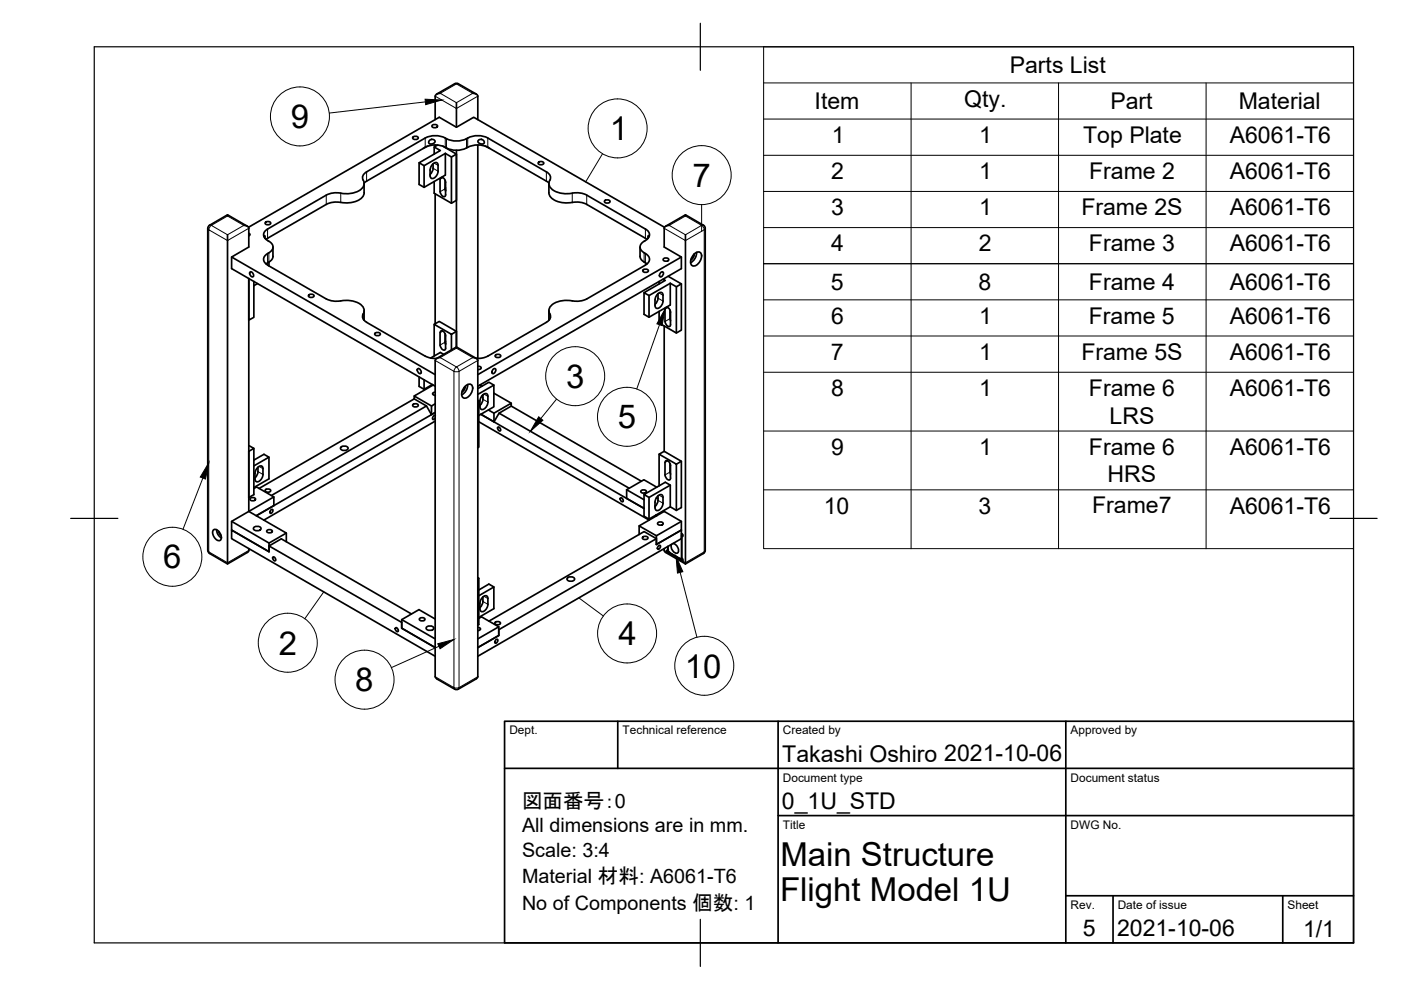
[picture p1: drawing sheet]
<svg xmlns="http://www.w3.org/2000/svg" width="297mm" height="210mm" viewBox="0 0 297 210" stroke-linecap="round" stroke-linejoin="round" font-family="sans-serif">
<!-- layer: Visible -->
<g fill="none" stroke="#000" stroke-width=".36">
<path d="M92.6 20l4.1-2.3h.5l3.8 2.3M93.4 19.8a.94 .94 0 0 0-1.1 .6v5M100.2 19.8a.94 .94 0 0 1 1.1 .6v5M77.2 38.9v2M77.7 38.4l12.5-7.2a5.1 5.1 0 0 1 5 .4 5.3 5.3 0 0 0 4.5-.6 4.7 4.7 0 0 1 3.7 .2l13 7.6M77.7 36.4l12.5-7.1a5.1 5.1 0 0 1 5 .3 5.3 5.3 0 0 0 4.5-.6 4.8 4.8 0 0 1 3.7 .3l12.4 7.1M77.7 38.4l-.5 .4M77.7 36.4a1.37 1.37 0 0 0-.5 2.2 2.49 2.49 0 0 1-2.6 2.4l-1.2 .1a6.4 6.4 0 0 0-4.2 .3l-12.5 7.2M87.7 29a.66 .66 0 0 1 1 .3 .66 .66 0 0 1-.7 .3 .66 .66 0 0 1-.5-.5zM89.9 35.1v4.6M90.7 31l-1 .5M91.1 29.8l.1-.1a.53 .53 0 0 1 .8-.1 .53 .53 0 0 1 0 .8l-.3 .1a.48 .48 0 0 1-.7 0 .48 .48 0 0 1 .1-.7z"/>
<path d="M91.2 36.1v1.2M91.7 26.5a.66 .66 0 0 1 1.1 .3 .66 .66 0 0 1-.7 .3 .66 .66 0 0 1-.5-.5zM91.8 34.7a2.37 2.37 0 0 1-.6 2.3M92.1 31.2v1.5M92.3 30.7v.3M92.8 30.7l-.7 .5 1.3 .7-4.5 2.6 1 .6 4.5-2.6M92.9 35.1v1.2M92.9 36.3l-.2 .7a.92 .92 0 0 1-1.4 .6l-.1-.3M92.9 35.1l-.1-.4a.92 .92 0 0 0-1.4 .7l-.2 .6M93.3 38v2.7M93.4 37.7l-.1 .3M93.6 37.6l.6 .3 .3 .8"/>
<path d="M93.9 31l2.9 1.7-1.1 .6-1.3-.8M94.4 38.2v1.8M94.4 32.5v4.6l-4.5 2.6-1-.6v-4.6M94.5 38.7v2.6M94.5 39.8v.6M95.7 33.3v9.8M96.8 32.7v9.8l-1.1 .6-3.6-2.1v-2.5M96.8 31.9v41.9M96.8 21.8v5.2M101.3 30.7v45.3M101.4 29.8l.1-.1a.64 .64 0 0 1 .8-.1 .64 .64 0 0 1 .2 .9h-.6a.51 .51 0 0 1-.5-.7zM102.8 31l1 .5"/>
<path d="M114.3 34.3a.66 .66 0 0 1 1 .4 .66 .66 0 0 1-.7 .3 .66 .66 0 0 1-.5-.5zM115.9 36.4a1.37 1.37 0 0 1 .5 2.2 2.49 2.49 0 0 0 2.6 2.4l1.2 .1a6.3 6.3 0 0 1 4.2 .3l12.4 7.1a1.29 1.29 0 0 1 .9 1.3 1.29 1.29 0 0 1-.9 1.2 1.41 1.41 0 0 0-1.1 1.4 1.41 1.41 0 0 0 1.1 1.4 1.29 1.29 0 0 1 .9 1.2 1.29 1.29 0 0 1-.9 1.2M116.4 38.9v2a3.1 3.1 0 0 0 3.2 2.1h.6a6.5 6.5 0 0 1 4.2 .3l12.8 7.5M44.4 47.8l3.8-2.3 4.3 2.5M44.4 47.7l-.3 .7-.1 68.3 .4 .6M48.2 45.5v.3M48.2 49.8v69.8M49.1 54.5v2.5l43.2 24.9M51.7 47.8a.94 .94 0 0 1 1.1 .6M52.7 48.2l40.4-23.3 3.7 2.1 3.6-2.1 40.5 23.3M52.7 48.4v4l-3.6 2.1 43.2 24.9M52.8 49.4l.2 .3-.2 .3"/>
<path d="M53 57.7l.1-.1a.66 .66 0 0 1 .6 .4 .66 .66 0 0 1-.1 .7 .78 .78 0 0 1-.6-1zM53.8 59.7v7.6l-1.1 .6v-8.8v49.3M55.9 50.2l.2-.2 .1 .5M56.4 47.1a.66 .66 0 0 1 1 .3 .66 .66 0 0 1-.7 .3 .66 .66 0 0 1-.5-.5zM56.7 56.2l12.5 7.2 1.4 .4h1.7M56.7 51l.3 .2M56.8 53.8a1.29 1.29 0 0 0-.9 1.2 1.29 1.29 0 0 0 .9 1.2M56.8 48.5a1.29 1.29 0 0 0-.9 1.3 1.29 1.29 0 0 0 .9 1.2M56.8 50.5l-.4 .3M56.8 55.7l-.4 .3M57 55.6l-.3 .1M57 53.6l-.3 .2"/>
<path d="M57 51.2a1.29 1.29 0 0 1 .9 1.2 1.29 1.29 0 0 1-.9 1.2M57.9 52.4v1.9a1.49 1.49 0 0 1-.9 1.3v.8M77.2 40.9a3.1 3.1 0 0 1-3.2 2.1h-.6a6.5 6.5 0 0 0-4.2 .3l-12.5 7.2M92.3 41.1v27.6M93.3 40.6l.2 .6a.59 .59 0 0 0 .9 .3l.1-.2M94.4 40l.1 .5M128.3 42.5a.66 .66 0 0 1 1 .3 .66 .66 0 0 1-.6 .3 .66 .66 0 0 1-.5-.5zM135.7 52.4v1.9a1.49 1.49 0 0 0 .9 1.3M136.4 57.2a.66 .66 0 0 1 1.1 .3 .66 .66 0 0 1-.7 .3 .66 .66 0 0 1-.5-.5zM136.6 55.6l.6 .4M136.8 56.2l-12.4 7.2-1.4 .4h-1.7M137.6 50.2l-.2-.2v.5"/>
<path d="M139.7 59.7v.5M140 57.9l.2-.2h.4a.66 .66 0 0 1-.1 .7 .66 .66 0 0 1-.6 .2zM140.6 59.2l.5 .3-4.6 2.6 1.1 .6 4.5-2.6M140.8 54.8a.66 .66 0 0 1 1 .3 .66 .66 0 0 1-.7 .3 .66 .66 0 0 1-.5-.5zM141.1 48l4.2-2.5 3.8 2.3 .4 .6v68.3l-.4 .6-3.8 2.3M141.7 58.6l2.8 1.6-1.1 .6-1.3-.7M141.9 47.8a.94 .94 0 0 0-1.1 .6v4l3.7 2.1-43.2 24.9M144.5 54.5v2.5l-43.2 24.9M145.3 49.8v69.8M145.3 45.5v.3M147.1 53.9l-.1 .6-.5 .5M147.2 53.9l-.2 .7-.5 .5"/>
<path d="M147.2 53.8a.86 .86 0 0 1 1.5 .1 2.11 2.11 0 0 1-1.8 2.5 1.42 1.42 0 0 1 0-2.2zM147.7 53.5a2.47 2.47 0 0 1-1.3 2.2M54.6 60.1l-.8 .5M65.6 62.5a.66 .66 0 0 1 1 .3 .66 .66 0 0 1-.7 .3 .66 .66 0 0 1-.5-.5zM72.3 63.8a5.1 5.1 0 0 1 4.6 1.2 1.34 1.34 0 0 1 .1 1.5M77 66.6a1.24 1.24 0 0 0 .7 1.7M77.2 65.9v1.9M77.2 67.8v.1M77.7 68.3l12.4 7.2M79.6 70.6a.66 .66 0 0 1 1 .3 .66 .66 0 0 1-.6 .3 .66 .66 0 0 1-.5-.5zM88.5 78.2l.2-.1a.66 .66 0 0 1 .5 .4 .66 .66 0 0 1-.1 .7 .78 .78 0 0 1-.6-1zM88.9 79.9v2l1 .6 1.8-1"/>
<path d="M90.2 75.5l1.3 .4 1.1 .1M92.1 68.8l1-.7 3.7 2.2-1.1 .6zM92.1 68.8v6.7M92.6 76l4.2-2.4 4.2 2.4M93.3 70.5v2.7M93.3 73.2l.2 .5a.59 .59 0 0 0 .9 .4l.1-.3M93.3 70.5l.2-.3a.97 .97 0 0 1 1 1M94.1 75.1l-.7-.4-2.1 1.2M94.4 70.8v1.8M94.4 72.5l.1 .5M94.5 71.2v2.6M94.5 72.3v.6"/>
<path d="M95.7 70.9v3.3M100.2 75.8a.94 .94 0 0 1 1.1 .6v67.1l-.3 .4-4.1 2.3-.5-.1-3.8-2.2-.3-.4v-67.1a.98 .98 0 0 1 1.1-.6M101.3 77.7h.5l.2 .2-.2 .4h-.5M103.4 75.5l-1.3 .4-1.1 .1M104.5 78.4l.2-.2h.4a.66 .66 0 0 1-.1 .7 .66 .66 0 0 1-.7 .2zM105.1 75.2a.66 .66 0 0 1 1.1 .4 .66 .66 0 0 1-.7 .2 .66 .66 0 0 1-.5-.4zM116.4 65.9v2M116.6 66.6a1.24 1.24 0 0 1-.7 1.7l-12.5 7.2M121.3 63.8a5.1 5.1 0 0 0-4.6 1.2 1.34 1.34 0 0 0-.1 1.5M137.6 62.7v4.6M138.9 64.8l.1 .3a.92 .92 0 0 0 1.4-.6l.1-.3a2.57 2.57 0 0 0-.2-2.2 1.41 1.41 0 0 0-1.4 1.6v1.2M139.5 62.3v.9"/>
<path d="M139.5 63.2l-.2 .7-.4 .6M140.8 69.1v26.6M141.3 65.1l.4 .2 .4 .7 .1 2.8-.2 .4a.97 .97 0 0 1-1-1l.1-2.9M142 65.8v1.8M142.1 67.6l.1 .4M142.1 60.1v4.6l-4.5 2.6-1.1-.7v-4.5M143.4 60.8v9.8M144.5 60.2v9.8l-1.1 .6-3.7-2.1v-2.5M52.7 94.5l1.1 .6-1.1 .6v9.8l1.1-.6v-9.8M53.8 97.6l2.2-1.3 1 .6-3.2 1.9M54.7 99.1a2.37 2.37 0 0 1-.6 2.2M57 96.9v4.6l-3.2 1.9"/>
<path d="M72.2 94.9l.8-.3a.59 .59 0 0 1 .7 .6l-.7 .3a.59 .59 0 0 1-.8-.6zM87.7 85.7a.66 .66 0 0 1 1 .3 .66 .66 0 0 1-.7 .3 .66 .66 0 0 1-.5-.4zM87.8 84.6v-.6l3.7 2.1M87.8 84.6l2.6 1.5M87.8 84.6l-32.9 19M89.9 80.5v2M91.8 81.6l-4 2.4M92.3 85.6l-.8 .5v1.8l.8-.4-.8 .4M92.3 89.3l-36.4 21M92.3 88.1a.47 .47 0 0 0-.5 .3 .47 .47 0 0 0 .1 .6l.4-.4M92.3 83.1l-.5 .2-.1 .2 .1 .2 .5 .1M98.5 82.1l-.5 .8"/>
<path d="M98.6 81.9l-.1 .7-.5 .5M98.7 81.9a.86 .86 0 0 1 1.5 0 2.11 2.11 0 0 1-1.8 2.5 1.42 1.42 0 0 1 0-2.2zM99.2 81.5a2.47 2.47 0 0 1-1.3 2.2M101.3 84.9l.2 .1-.2 .1M101.3 82.4l2.4-1.4 1 .7-3.4 1.9M101.5 85v9.8l-.2 .1M101.5 89.4l36.1 20.9M101.7 81.6l.5 .3M101.7 85.9h.1M102.4 83.7a2.37 2.37 0 0 1-.6 2.3M102.4 83.8l-.2 .4 .2 .2M103.4 84v1.3"/>
<path d="M103.4 84v-.3a.92 .92 0 0 0-1.5 .6 3.1 3.1 0 0 0 .1 2.5 1.41 1.41 0 0 0 1.4-1.5M103.5 86.9l1.2 .7v1.8l-2.7-1.6 2.7 1.6M104.7 81.7v4.5l-3.2 1.9M104.7 83.4l3.7 2.1M105.5 90.6l.5 .1 .1 .6-.4-.1zM105.8 87.6l2.6-1.5 27.6 15.9M108.4 86.1v-.6l-3.7 2.1M139.7 96.3l1.1-.6 3.7 2.1-1.1 .6zM139.7 96.3v6.7M142 98.3l.2 2.2M142.2 98.7l-.2-.6a.59 .59 0 0 0-.9-.3l-.1 2.9 .2 .6a.59 .59 0 0 0 .9 .3l.1-2.9M143.4 98.4v9.8"/>
<path d="M144.5 97.8v9.8l-1.1 .6-1.3-.7-4.5 2.6-1.1-.7v-4.5M45.3 112.3a1.54 1.54 0 0 1 1.4 2.3 1.54 1.54 0 0 1-1.4-2.3zM45.9 112.3a2.05 2.05 0 0 0 1 1.7M46.4 112.7l.1 .4 .4 .4M49.1 110.5l7.9 4.6 3.7-2.1M52.7 108.4l8 4.6v1.9M52.7 108.4l-3.6 2.1v1.9l7.9 4.6v-1.9M52.7 116.3v.4M52.8 116.7l-.3 .4-4.3 2.5-3.8-2.3M53.2 105.6a.66 .66 0 0 1 1 .3 .66 .66 0 0 1-.7 .3 .66 .66 0 0 1-.5-.5zM53.8 111.9l.7-.3a.59 .59 0 0 1 .8 .6l-.8 .3a.59 .59 0 0 1-.7-.6zM53.8 103.6l.6-.4 3.7 2.2"/>
<path d="M54.1 100.4v1.2M54.1 100.4l.1-.7a.92 .92 0 0 1 1.5-.7l.1 .4a2.67 2.67 0 0 1-.6 2.4 .62 .62 0 0 1-1.1 .1v-.3M56.4 103.8a.66 .66 0 0 1 1 .3 .66 .66 0 0 1-.7 .3 .66 .66 0 0 1-.5-.5zM56.7 112.4a.66 .66 0 0 1 1 .3 .66 .66 0 0 1-.6 .3 .66 .66 0 0 1-.5-.5zM57 115.8l28.2 16.2v1.2M57.4 108.2l.3-.2 .2 .2-.2 .5-.3 .2-.2-.3zM57.5 105.1l32.9-19 1.1 1.8-37.1 21.4 3.7-2.1v-1.8l-5.4 3M57.8 118.1l.5 .2 .1 .6-.4-.2zM131.5 105.6l.5 .1 .1 .6-.4-.1zM132.9 103.8l3.6 2.2M133.4 103.5l-27.6-15.9-1.1 1.8 31.8 18.4-3.6-2.1v-1.9M136 104a.66 .66 0 0 1 1 .3 .66 .66 0 0 1-.6 .3 .66 .66 0 0 1-.5-.5z"/>
<path d="M136.4 113.8a.66 .66 0 0 1 1 .3 .66 .66 0 0 1-.7 .3 .66 .66 0 0 1-.5-.4zM137.6 105.5l-1.1-.6 4.6-2.7 1 .7v4.6M138.9 107.3v.1M138.9 106.4l.2-.6a.92 .92 0 0 1 1.4-.7l.1 .4a2.69 2.69 0 0 1-.6 2.4 .62 .62 0 0 1-1 .1l-.1-1.5M139 109.2l.2 .1M139.2 105.6l.3 .1M139.2 115.4v-1.2l-2.6-1.5-32.9 19M139.2 114.2l-33.5 19.3v1.2l-4.4 2.6 4.4-2.6v-1.8l-3.6-2.1-.6 .3M139.2 113.6v1.8M139.3 103.3l-2.8-1.6-3.6 2.1M139.5 105.1a2.37 2.37 0 0 1-.6 2.3M139.5 115.8l.4-.2 .1 .2-.1 .5-.4 .2-.1-.3z"/>
<path d="M139.6 110.8a.66 .66 0 0 1 1 .3 .66 .66 0 0 1-.6 .3 .66 .66 0 0 1-.6-.5zM140.6 108.3l.2 .1M140.8 116.3a.64 .64 0 0 0 .3 .8M140.8 108.4l3.7 2.1v1.9M140.8 108.4l-5.3 3.1v1.8M140.8 108.2v.2M141.1 117.1l4.2 2.5M141.8 117.3l-.3-.1-.2-.3 .3-.2v-.8v1.1l2.9 1.7M141.8 117.3l.1-.2 2.4 1.4M142.1 102.9l-4.5 2.6v4.6M142.7 115.2a1.38 1.38 0 0 1 .9 2.1 1.38 1.38 0 0 1-1.2-1.9M144.3 118.5l.1 .3 .3 .2"/>
<path d="M144.5 112.4v1.8l-43.2 24.9M144.5 110.5l-5.3 3.1-3.7-2.1M144.5 113.4h.1M144.5 112.4l-5.3 3M144.5 113.1l.3 .5v.1h-.3v4.7l.3 .2-.1 .3M144.7 113.3l-.2 .1v5.3l.2-.2M83.8 133.1l.5 .2 .1 .6-.4-.2zM85.2 133.2l7.1 4.1M85.2 131.4l7.1 4.1M87.2 130.2l-27.6-15.9-2.6 1.5v1.2l-7.9-4.6v1.8l43.2 24.9M89.1 131.1a.66 .66 0 0 1 1 .3 .66 .66 0 0 1-.7 .3 .66 .66 0 0 1-.5-.5zM90.4 133l.8-.3a.59 .59 0 0 1 .7 .7l-.7 .3a.59 .59 0 0 1-.8-.7z"/>
<path d="M92.3 131.2l-3.5-1.9-3.6 2.1v1.8M101.3 133l.5 .2 .1 .2-.1 .1-.5 .2M101.3 122.5l.2 .1-.2 .1M101.5 125.1l2.2-1.3 1 .7-3.2 1.8M101.5 122.6v9.8l-.2 .1M101.8 127.9l.1-.7a.92 .92 0 0 1 1.5-.6v.3a2.69 2.69 0 0 1-.5 2.5 .62 .62 0 0 1-1.1 0l-.1-1.5M102.4 126.6a2.37 2.37 0 0 1-.6 2.2M104.7 124.5v4.5l-3.2 1.9M105.1 135.7l.3-.2 .2 .3-.2 .4-.3 .2-.2-.2zM105.1 131.9a.66 .66 0 0 1 1 .3 .66 .66 0 0 1-.6 .3 .66 .66 0 0 1-.6-.5zM105.7 132.9l-4.4 2.6M120.3 122.6l.7-.3a.59 .59 0 0 1 .8 .6l-.8 .3a.59 .59 0 0 1-.7-.6z"/>
</g>
<!-- layer: Visible Narrow -->
<g fill="none" stroke="#000" stroke-width=".21">
<path d="M93.3 19.8l3.5-2 3.4 2-3.4 2zM96.4 17.7h.8M77.7 36.4v2M90.1 29.3v1.9M91.8 35.7l1.1 .6M92 34.6l.9 .5M92.3 20.4l4.5 2.6 4.5-2.6M93.9 37.7l-.6 .3M94.4 29.3v1.9M94.7 29.4v2M98.9 29.4v2M99.2 29.3v1.9"/>
<path d="M103.4 29.3v1.9M115.8 36.4v2M44.4 47.7l.4 .1-.4 .4-.1 .5-.2-.3M44.8 47.8l3.4-2 3.5 2-3.5 2zM52.7 48.4l-4.5 2.6-3.9-2.3v68.3l3.9 2.3 4.5-2.6M56.7 48.6v1.9M56.7 53.8v1.9M57 53.6v2M69.2 41.4v1.9M72.2 41v1.9M94.4 40l-1.1 .7M121.3 41v1.9"/>
<path d="M124.4 41.4v1.9M136.6 53.6v2M136.8 48.6v1.9M136.8 53.8v1.9M140.8 48.4l4.5 2.6 4-2.3M141.9 47.8l3.4-2 3.5 2-3.5 2zM149.1 47.7l-.3 .1 .3 .4 .2 .5M149.3 48.7v68.3l-4 2.3-.6-.3M149.5 48.4l-.2 .3M77 66.6v1.1M92.3 76.4l3.9 2.3M93.3 75.8l3.5-2 3.4 2-3.4 2z"/>
<path d="M93.9 70.2l-.6 .3M94.4 72.6l-1.1 .6M96.2 78.7v67.1l-3.9-2.3M96.3 78.7l.5 .1 .5-.1M96.8 77.8l-.4 .4-.1 .5M96.8 77.8l.4 .4 .1 .5M97.3 78.7v67.1M101.3 76.4l-4 2.3M116.6 66.6v1.1M139.5 63.2l1.1 .6M139.7 62.1l.9 .5M141.6 65.2l-.6 .3"/>
<path d="M142 67.6l-1 .6M54.7 100l1.1 .6M54.9 98.9l.9 .5M102.4 84.7l1 .6M102.6 83.5l.8 .5M141.6 97.7l-.6 .4M44.1 116.7l.3 .6M139.5 106.1l1.1 .6M139.7 105l.9 .5M140.8 116.7l.6 .3M141.8 117.3l2.5 1.4M142 100.1l-1 .6"/>
<path d="M149.5 116.7l-.4 .6M102.4 127.5l1 .6M102.6 126.4l.8 .5M97.3 145.8l-.5 .1-.5-.1 .1 .3M97.3 145.8l-.1 .3M101.3 143.5l-4 2.3"/>
</g>
<!-- layer: Visible -->
<g fill="#000" stroke="#000" stroke-width=".21">
<circle cx="141.6" cy="116.7" r=".17"/>
<circle cx="141.9" cy="117.1" r=".17"/>
<circle cx="144.2" cy="118.5" r=".17"/>
</g>
<!-- layer: Border -->
<path d="M20 9.9h267v190h-267zM148.5 4.9v10M15 109.9h10M282 109.9h10M148.5 194.9v10" fill="none" stroke="#000" stroke-width=".25"/>
<!-- layer: TitleBlock -->
<path d="M107 152.9h180v47h-180zM131 152.9v10M165 152.9v47M226 152.9v47M107 162.9h180M165 172.9h122M226 189.9h61M236 189.9v10M272 189.9v10" fill="none" stroke="#000" stroke-width=".36"/>
<!-- layer: BOM -->
<g fill="none" stroke="#000" stroke-width=".21">
<path d="M161.9 9.9h125.1v106.4h-125.1v-60.4h125.1h-125.1zM161.9 17.6h125.1M193.2 17.6v98.7M224.4 17.6v98.7M255.7 17.6v98.7M90.2 21.6l-20.4 2.4M127.7 32.6l-3.5 6M161.9 25.2h125.1M161.9 32.9h125.1M148.8 43.4v5.6M161.9 40.6h125.1M161.9 48.3h125.1"/>
<path d="M139.8 68.8l-4.8 13.7M161.9 63.6h125.1M161.9 71.2h125.1M161.9 78.9h125.1M118 84.6l-3.3 4.1M161.9 91.4h125.1M43 101.4l-4.2 10.8M161.9 103.9h125.1M68.6 125.5l-4 5.7M93.1 137l-10.1 4.6M122.7 126.8l5.2 3.8M144.2 121.4l3.6 13.7"/>
<circle cx="63.6" cy="24.7" r="6.3"/>
<circle cx="130.9" cy="27.2" r="6.3"/>
<circle cx="148.8" cy="37.1" r="6.3"/>
<circle cx="122" cy="79.8" r="6.3"/>
<circle cx="132.9" cy="88.4" r="6.3"/>
<circle cx="36.5" cy="118.1" r="6.3"/>
<circle cx="61" cy="136.3" r="6.3"/>
<circle cx="133" cy="134.3" r="6.3"/>
<circle cx="77.3" cy="144.1" r="6.3"/>
<circle cx="149.3" cy="141.2" r="6.3"/>
</g>
<path d="M90.1 21l3.6 .2-3.4 1zM141 65.5l-.6 3.5-1.1-.3zM114.2 88.4l.9 .7-2.7 2.4zM44.3 98.1l-.7 3.5-1.1-.5zM92.8 136.5l3.4-.9-2.9 2zM143.3 118l1.5 3.2-1.2 .3z" fill="#000" stroke="#000" stroke-width=".21"/>
<g font-size="7">
<text x="61.7" y="27.1">9</text>
<text x="129.3" y="29.8">1</text>
<text x="146.8" y="39.6">7</text>
<text x="120" y="82.2">3</text>
<text x="131" y="90.8">5</text>
<text x="34.6" y="120.5">6</text>
<text x="131.1" y="136.8">4</text>
<text x="59.1" y="138.8">2</text>
<text x="145.2" y="143.7">10</text>
<text x="75.3" y="146.6">8</text>
<text x="165.5" y="183.5">Main Structure</text>
<text x="165.4" y="190.9">Flight Model 1U</text>
</g>
<g font-size="4.9">
<text x="214.1" y="15.5">Parts List</text>
<text x="172.7" y="23.1">Item</text>
<text x="204.4" y="22.7">Qty.</text>
<text x="235.4" y="23.1">Part</text>
<text x="262.6" y="23.1">Material</text>
<text x="176.4" y="30.3">1</text>
<text x="207.6" y="30.3">1</text>
<text x="229.7" y="30.3">Top Plate</text>
<text x="260.7" y="30.3">A6061-T6</text>
<text x="176.2" y="37.9">2</text>
<text x="207.6" y="37.9">1</text>
<text x="230.9" y="37.9">Frame 2</text>
<text x="260.7" y="37.9">A6061-T6</text>
<text x="176.2" y="45.6">3</text>
<text x="207.6" y="45.6">1</text>
<text x="229.3" y="45.6">Frame 2S</text>
<text x="260.7" y="45.6">A6061-T6</text>
<text x="176.3" y="53.2">4</text>
<text x="207.5" y="53.3">2</text>
<text x="230.9" y="53.3">Frame 3</text>
<text x="260.7" y="53.3">A6061-T6</text>
<text x="176.2" y="61.5">5</text>
<text x="207.5" y="61.5">8</text>
<text x="230.9" y="61.5">Frame 4</text>
<text x="260.7" y="61.5">A6061-T6</text>
<text x="176.2" y="68.6">6</text>
<text x="207.6" y="68.6">1</text>
<text x="230.9" y="68.6">Frame 5</text>
<text x="260.7" y="68.6">A6061-T6</text>
<text x="176.2" y="76.3">7</text>
<text x="207.6" y="76.3">1</text>
<text x="229.3" y="76.3">Frame 5S</text>
<text x="260.7" y="76.3">A6061-T6</text>
<text x="176.2" y="83.9">8</text>
<text x="207.6" y="83.9">1</text>
<text x="230.9" y="83.9">Frame 6</text>
<text x="260.7" y="83.9">A6061-T6</text>
<text x="235.3" y="89.8">LRS</text>
<text x="176.2" y="96.4">9</text>
<text x="207.6" y="96.4">1</text>
<text x="230.9" y="96.4">Frame 6</text>
<text x="260.7" y="96.4">A6061-T6</text>
<text x="234.8" y="102.3">HRS</text>
<text x="174.7" y="108.9">10</text>
<text x="207.5" y="108.9">3</text>
<text x="231.6" y="108.9">Frame7</text>
<text x="260.7" y="108.9">A6061-T6</text>
<text x="165.9" y="161.5">Takashi Oshiro 2021-10-06</text>
<text x="165.8" y="171.5">0_1U_STD</text>
<text x="229.6" y="198.6">5</text>
<text x="236.8" y="198.4">2021-10-06</text>
<text x="276.3" y="198.6">1/1</text>
</g>
<text font-size="4.4" x="110.7" y="171.3">図面番号：0</text>
<g font-size="4.2">
<text x="110.7" y="176.4">All dimensions are in mm.</text>
<text x="110.7" y="181.6">Scale: 3:4</text>
<text x="110.7" y="187.3">Material 材料: A6061-T6</text>
<text x="110.7" y="193">No of Components 個数: 1</text>
</g>
<g font-size="2.5">
<text x="108" y="155.7">Dept.</text>
<text x="132" y="155.7">Technical reference</text>
<text x="166" y="155.7">Created by</text>
<text x="227" y="155.7">Approved by</text>
<text x="166" y="165.7">Document type</text>
<text x="227" y="165.7">Document status</text>
<text x="166" y="175.7">Title</text>
<text x="227" y="175.7">DWG No.</text>
<text x="227" y="192.7">Rev.</text>
<text x="237" y="192.7">Date of issue</text>
<text x="273" y="192.7">Sheet</text>
</g>
</svg>
